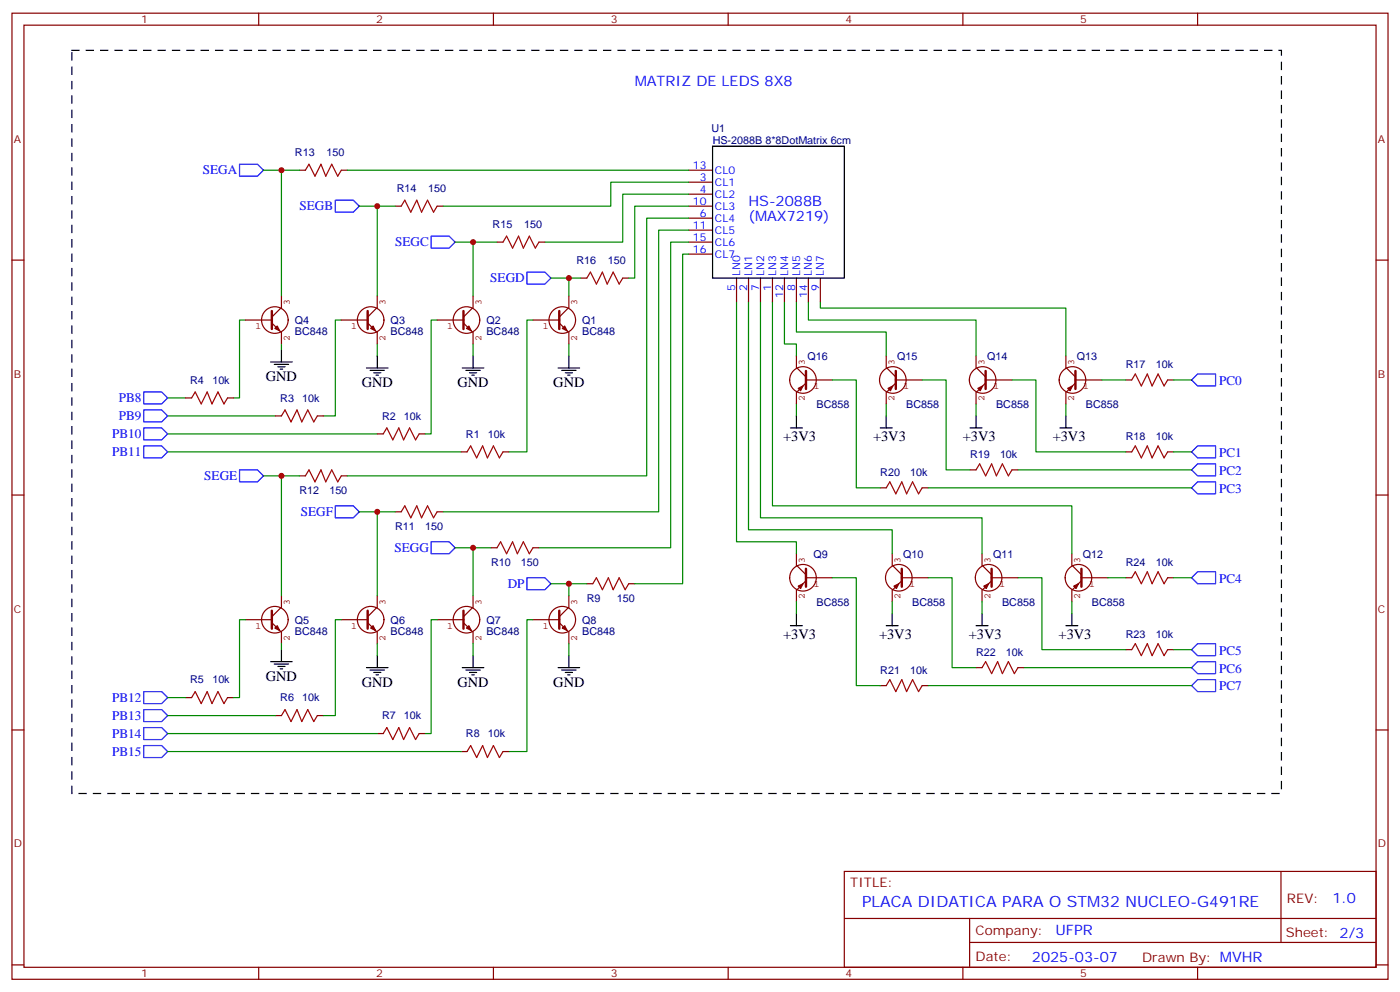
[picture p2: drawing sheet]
<svg xmlns="http://www.w3.org/2000/svg" width="412mm" height="292mm" viewBox="0 0 412 292" stroke-linecap="round" stroke-linejoin="round" font-family="sans-serif">
<g fill="none" stroke="#870000" stroke-width=".35">
<path d="M3.5 3.9h405.4v284.3h-405.4zM7.1 7.4h398.2v277.3h-398.2zM76.2 3.9v3.5M145.3 3.9v3.5M214.5 3.9v3.5M283.6 3.9v3.5M352.8 3.9v3.5M88.2 50.1h1.8M100.5 50.1h1.8M202.8 50.1h7.1M202.8 53.6h7.1M202.8 57.1h7.1"/>
<path d="M3.5 76.6h3.6M116.4 60.7h1.8M128.8 60.7h1.7M146.4 71.3h1.8M158.7 71.3h1.8M202.8 60.7h7.1M202.8 64.2h7.1M202.8 67.7h7.1M202.8 71.3h7.1M202.8 74.8h7.1M405.3 76.6h3.6M171.1 81.8h1.8"/>
<path d="M183.4 81.8h1.8M217 81.8v7.1M220.5 81.8v7.1M224 81.8v7.1M227.5 81.8v7.1M231.1 81.8v7.1M234.6 81.8v7.1M238.1 81.8v7.1M241.7 81.8v7.1M54.7 117.1h1.7M67 117.1h1.8M331.6 111.8h1.8"/>
<path d="M344 111.8h1.7M81.1 122.4h1.8M93.5 122.4h1.7M111.1 127.7h1.8M123.5 127.7h1.7M135.8 133h1.8M148.2 133h1.7M285.8 138.3h1.7M298.1 138.3h1.8M331.6 133h1.8M344 133h1.7M3.5 145.7h3.6"/>
<path d="M88.2 140.1h1.8M100.5 140.1h1.8M116.4 150.6h1.8M128.8 150.6h1.7M259.3 143.6h1.8M271.6 143.6h1.8M405.3 145.7h3.6M144.6 161.2h1.8M157 161.2h1.7M172.9 171.8h1.7M185.2 171.8h1.8M331.6 170h1.8"/>
<path d="M344 170h1.7M287.5 196.5h1.8M299.9 196.5h1.7M331.6 191.2h1.8M344 191.2h1.7M3.5 214.8h3.6M54.7 205.3h1.7M67 205.3h1.8M81.1 210.6h1.8M93.5 210.6h1.7M111.1 215.9h1.8M123.5 215.9h1.7"/>
<path d="M259.3 201.8h1.8M271.6 201.8h1.8M405.3 214.8h3.6M135.8 221.2h1.8M148.2 221.2h1.7M248.7 256.5h156.6v28.2h-156.6zM377.3 256.5v20.9M248.7 270.3h156.5M285.6 277.4h119.6M285.6 270.3v14.1M3.5 284h3.6M76.2 284.7v3.5"/>
<path d="M145.3 284.7v3.5M214.5 284.7v3.5M283.6 284.7v3.5M352.8 284.7v3.5M405.3 284h3.6"/>
</g>
<g fill="#850000" stroke="#850000" stroke-width=".35">
<path d="M165.6 184.9l.7-.8 .7 1.5z"/>
<path d="M137.4 184.9l.7-.8 .7 1.5z"/>
<path d="M109.2 184.9l.7-.8 .7 1.5z"/>
<path d="M81 184.9l.7-.8 .7 1.5z"/>
<path d="M81 96.7l.7-.7 .7 1.4z"/>
<path d="M109.2 96.7l.7-.7 .7 1.4z"/>
<path d="M137.4 96.7l.7-.7 .7 1.4z"/>
<path d="M165.6 96.7l.7-.7 .7 1.4z"/>
<path d="M235.1 172.5l1.4-.7-.7 1.4z"/>
<path d="M263.3 172.5l1.5-.7-.7 1.4z"/>
<path d="M289.8 172.5l1.4-.7-.7 1.4z"/>
<path d="M316.3 172.5l1.4-.7-.7 1.4z"/>
<path d="M314.5 114.3l1.4-.7-.7 1.4z"/>
<path d="M288 114.3l1.5-.7-.8 1.4z"/>
<path d="M261.6 114.3l1.4-.7-.7 1.4z"/>
<path d="M235.1 114.3l1.4-.7-.7 1.4z"/>
</g>
<g fill="none" stroke="#850000" stroke-width=".35">
<path d="M72.3 94.2h8M80.1 95.1l2.6 2.6M82.7 90.7l-2.6 2.6M82.9 87.1v3.6M82.9 97.7v3.5M100.5 94.2h8M108.3 95.1l2.6 2.6M110.9 90.7l-2.6 2.6M111.1 87.1v3.6M111.1 97.7v3.5M128.8 94.2h7.9M136.5 95.1l2.7 2.6"/>
<path d="M139.2 90.7l-2.7 2.6M139.3 87.1v3.6M139.3 97.7v3.5M157 94.2h7.9M164.7 95.1l2.7 2.6M167.4 90.7l-2.7 2.6M167.6 87.1v3.6M167.6 97.7v3.5M234.6 104.8v3.5M234.6 115.4v3.5M234.8 108.3l2.6 2.6M237.2 111.8h8"/>
<path d="M237.4 112.7l-2.6 2.7M261.1 104.8v3.5M261.1 115.4v3.5M261.2 108.3l2.7 2.6M263.7 111.8h7.9M263.9 112.7l-2.7 2.7M287.5 104.8v3.5M287.5 115.4v3.5M287.7 108.3l2.6 2.6M290.2 111.8h7.9M290.3 112.7l-2.6 2.7M314 104.8v3.5"/>
<path d="M314 115.4v3.5M314.1 108.3l2.7 2.6M316.6 111.8h8M316.8 112.7l-2.7 2.7M82.7 178.9l-2.6 2.6M82.9 175.3v3.6M110.9 178.9l-2.6 2.6M111.1 175.3v3.6M139.2 178.9l-2.7 2.6M139.3 175.3v3.6M167.4 178.9l-2.7 2.6M167.6 175.3v3.6"/>
<path d="M234.6 163v3.5M234.6 173.6v3.5M234.8 166.5l2.6 2.7M237.2 170h8M237.4 170.9l-2.6 2.7M262.8 163v3.5M262.8 173.6v3.5M263 166.5l2.6 2.7M265.5 170h7.9M265.6 170.9l-2.6 2.7M289.3 163v3.5M289.3 173.6v3.5"/>
<path d="M289.5 166.5l2.6 2.7M291.9 170h8M292.1 170.9l-2.6 2.7M315.7 163v3.5M315.7 173.6v3.5M315.9 166.5l2.7 2.7M318.4 170h7.9M318.6 170.9l-2.7 2.7M72.3 182.4h8M80.1 183.3l2.6 2.6M82.9 185.9v3.5M100.5 182.4h8"/>
<path d="M108.3 183.3l2.6 2.6M111.1 185.9v3.5M128.8 182.4h7.9M136.5 183.3l2.7 2.6M139.3 185.9v3.5M157 182.4h7.9M164.7 183.3l2.7 2.6M167.6 185.9v3.5"/>
<circle cx="81" cy="94.2" r="3.9"/>
<circle cx="109.2" cy="94.2" r="3.9"/>
<circle cx="137.4" cy="94.2" r="3.9"/>
<circle cx="165.6" cy="94.2" r="3.9"/>
<circle cx="236.5" cy="111.8" r="3.9"/>
<circle cx="263" cy="111.8" r="3.9"/>
<circle cx="289.5" cy="111.8" r="3.9"/>
<circle cx="315.9" cy="111.8" r="3.9"/>
<circle cx="236.5" cy="170" r="3.9"/>
<circle cx="264.8" cy="170" r="3.9"/>
<circle cx="291.2" cy="170" r="3.9"/>
<circle cx="317.7" cy="170" r="3.9"/>
<circle cx="81" cy="182.4" r="3.9"/>
<circle cx="109.2" cy="182.4" r="3.9"/>
<circle cx="137.4" cy="182.4" r="3.9"/>
<circle cx="165.6" cy="182.4" r="3.9"/>
</g>
<g fill="none" stroke="#850000" stroke-width=".71">
<path d="M80.1 91.5v5.3M108.3 91.5v5.3M136.5 91.5v5.3M164.7 91.5v5.3M237.4 109.2v5.3M263.9 109.2v5.3M290.3 109.2v5.3M316.8 109.2v5.3M80.1 179.7v5.3M108.3 179.7v5.3M136.5 179.7v5.3M164.7 179.7v5.3"/>
<path d="M237.4 167.4v5.3M265.6 167.4v5.3M292.1 167.4v5.3M318.6 167.4v5.3"/>
</g>
<g fill="none" stroke="#000" stroke-width=".35">
<path d="M209.9 43h38.8v38.8h-38.8zM79.7 106.5h6.4M80.8 107.2h4.2M81.8 107.9h2.2M82.5 108.7h.8M82.9 103v3.5M107.9 108.3h6.4M109 109h4.2M110.1 109.7h2.1M110.8 110.4h.7M111.1 104.8v3.5M136.2 108.3h6.3"/>
<path d="M137.2 109h4.3M138.3 109.7h2.1M139 110.4h.7M139.3 104.8v3.5M164.4 108.3h6.3M165.5 109h4.2M166.5 109.7h2.1M167.2 110.4h.7M167.6 104.8v3.5M232.8 125.9h3.6M234.6 122.4v3.5M259.3 125.9h3.5"/>
<path d="M261.1 122.4v3.5M285.8 125.9h3.5M287.5 122.4v3.5M312.2 125.9h3.5M314 122.4v3.5M79.7 194.7h6.4M80.8 195.4h4.2M81.8 196.1h2.2M82.5 196.8h.8M82.9 191.2v3.5M107.9 196.5h6.4M109 197.2h4.2"/>
<path d="M110.1 197.9h2.1M110.8 198.6h.7M111.1 193v3.5M136.2 196.5h6.3M137.2 197.2h4.3M138.3 197.9h2.1M139 198.6h.7M139.3 193v3.5M164.4 196.5h6.3M165.5 197.2h4.2M166.5 197.9h2.1M167.2 198.6h.7"/>
<path d="M167.6 193v3.5M232.8 184.1h3.6M234.6 180.6v3.5M261.1 184.1h3.5M262.8 180.6v3.5M287.5 184.1h3.5M289.3 180.6v3.5M314 184.1h3.5M315.7 180.6v3.5"/>
</g>
<g fill="none" stroke="#a10000" stroke-width=".35">
<path d="M90 50.1l1-1.8 1.8 3.6 1.7-3.6 1.5 3.6 1.7-3.6 1.8 3.6 1-1.8M118.2 60.7l1-1.8 1.8 3.5 1.8-3.5 1.4 3.5 1.7-3.5 1.8 3.5 1.1-1.7M148.2 71.3l1-1.8 1.8 3.5 1.8-3.5 1.4 3.5 1.7-3.5 1.8 3.5 1-1.7M172.9 81.8l1-1.7 1.8 3.5 1.7-3.5 1.5 3.5 1.7-3.5 1.8 3.5 1-1.8M56.4 117.1l1.1-1.7 1.8 3.5 1.7-3.5 1.4 3.5 1.8-3.5 1.8 3.5 1-1.8M333.4 111.8l1-1.7 1.8 3.5 1.8-3.5 1.4 3.5 1.7-3.5 1.8 3.5 1.1-1.8M82.9 122.4l1.1-1.8 1.7 3.6 1.8-3.6 1.4 3.6 1.8-3.6 1.7 3.6 1.1-1.8M112.9 127.7l1-1.8 1.8 3.6 1.8-3.6 1.4 3.6 1.7-3.6 1.8 3.6 1.1-1.8M137.6 133l1-1.8 1.8 3.6 1.8-3.6 1.4 3.6 1.7-3.6 1.8 3.6 1.1-1.8M287.5 138.3l1.1-1.8 1.7 3.6 1.8-3.6 1.4 3.6 1.8-3.6 1.7 3.6 1.1-1.8M333.4 133l1-1.8 1.8 3.6 1.8-3.6 1.4 3.6 1.7-3.6 1.8 3.6 1.1-1.8M90 140.1l1-1.8 1.8 3.5 1.7-3.5 1.5 3.5 1.7-3.5 1.8 3.5 1-1.7"/>
<path d="M118.2 150.6l1-1.7 1.8 3.5 1.8-3.5 1.4 3.5 1.7-3.5 1.8 3.5 1.1-1.8M261.1 143.6l1-1.8 1.8 3.5 1.7-3.5 1.5 3.5 1.7-3.5 1.8 3.5 1-1.7M146.4 161.2l1.1-1.7 1.7 3.5 1.8-3.5 1.4 3.5 1.8-3.5 1.7 3.5 1.1-1.8M174.6 171.8l1.1-1.8 1.7 3.6 1.8-3.6 1.4 3.6 1.8-3.6 1.7 3.6 1.1-1.8M333.4 170l1-1.7 1.8 3.5 1.8-3.5 1.4 3.5 1.7-3.5 1.8 3.5 1.1-1.8M289.3 196.5l1-1.8 1.8 3.6 1.8-3.6 1.4 3.6 1.7-3.6 1.8 3.6 1.1-1.8M333.4 191.2l1-1.8 1.8 3.6 1.8-3.6 1.4 3.6 1.7-3.6 1.8 3.6 1.1-1.8M56.4 205.3l1.1-1.7 1.8 3.5 1.7-3.5 1.4 3.5 1.8-3.5 1.8 3.5 1-1.8M82.9 210.6l1.1-1.8 1.7 3.6 1.8-3.6 1.4 3.6 1.8-3.6 1.7 3.6 1.1-1.8M112.9 215.9l1-1.8 1.8 3.6 1.8-3.6 1.4 3.6 1.7-3.6 1.8 3.6 1.1-1.8M261.1 201.8l1-1.8 1.8 3.6 1.7-3.6 1.5 3.6 1.7-3.6 1.8 3.6 1-1.8M137.6 221.2l1-1.8 1.8 3.6 1.8-3.6 1.4 3.6 1.7-3.6 1.8 3.6 1.1-1.8"/>
</g>
<g fill="none" stroke="#008700" stroke-width=".35">
<path d="M77.6 50.1h5.3M88.2 50.1h-5.3v37M102.3 50.1h100.5M202.8 57.1h-19.4v14.2h-22.9M202.8 53.6h-22.9v7.1h-49.4M105.8 60.7h5.3M116.4 60.7h-5.3v26.4M134.1 71.3h5.2M146.4 71.3h-7.1v15.8M202.8 60.7h-15.8v21.1h-1.8M202.8 64.2h-12.3v75.9h-88.2M202.8 67.7h-8.8v82.9h-63.5"/>
<path d="M202.8 71.3h-5.2v89.9h-38.9M202.8 74.8h-1.7v97h-14.1M72.3 94.2h-1.7v22.9h-1.8M100.5 94.2h-1.7v28.2h-3.6M128.8 94.2h-1.8v33.5h-1.8M157 94.2h-1.8v38.8h-5.3M162.3 81.8h5.3M171.1 81.8h-3.5v5.3M217 88.9v70.6h17.6v3.5M220.5 88.9v67h42.3v7.1M224 88.9v63.5h65.3v10.6M227.5 88.9v60h88.2v14.1"/>
<path d="M231.1 88.9v12.3h3.5v3.6M234.6 88.9v8.8h26.5v7.1M238.1 88.9v5.3h49.4v10.6M241.7 88.9v1.8h72.3v14.1M49.4 117.1h5.3M82.9 101.2v1.8M111.1 101.2v3.6M139.3 101.2v3.6M167.6 101.2v3.6M234.6 118.9v3.5M245.2 111.8h7v31.8h7.1M261.1 118.9v3.5"/>
<path d="M271.6 111.8h7.1v26.5h7.1M287.5 118.9v3.5M298.1 111.8h7.1v21.2h26.4M314 118.9v3.5M324.6 111.8h7M345.7 111.8h5.3M49.4 133h86.4M49.4 127.7h61.7M49.4 122.4h31.7M299.9 138.3h51.1M345.7 133h5.3M77.6 140.1h5.3"/>
<path d="M88.2 140.1h-5.3v35.2M105.8 150.6h5.3M116.4 150.6h-5.3v24.7M273.4 143.6h77.6M134.1 161.2h5.2M144.6 161.2h-5.3v14.1M162.3 171.8h5.3M172.9 171.8h-5.3v3.5M234.6 177.1v3.5M245.2 170h7v31.8h7.1M262.8 177.1v3.5M273.4 170h7.1v26.5h7"/>
<path d="M289.3 177.1v3.5M299.9 170h7v21.2h24.7M315.7 177.1v3.5M326.3 170h5.3M345.7 170h5.3M72.3 182.4h-1.7v22.9h-1.8M82.9 189.4v1.8M100.5 182.4h-1.7v28.2h-3.6M111.1 189.4v3.6M128.8 182.4h-1.8v33.5h-1.8M139.3 189.4v3.6M157 182.4h-1.8v38.8h-5.3"/>
<path d="M167.6 189.4v3.6M301.6 196.5h49.4M345.7 191.2h5.3M49.4 205.3h5.3M49.4 210.6h31.7M49.4 215.9h61.7M273.4 201.8h77.6M49.4 221.2h86.4"/>
</g>
<g fill="none" stroke="#00f" stroke-width=".35">
<path d="M70.6 48.3h5.2l1.8 1.8-1.8 1.8h-5.2zM98.8 58.9h5.3l1.7 1.8-1.7 1.7h-5.3zM127 69.5h5.3l1.8 1.8-1.8 1.7h-5.3zM155.2 80.1h5.3l1.8 1.7-1.8 1.8h-5.3zM42.3 115.4h5.3l1.8 1.7-1.8 1.8h-5.3zM351 111.8l1.8-1.7h5.3v3.5h-5.3zM42.3 131.2h5.3l1.8 1.8-1.8 1.8h-5.3zM42.3 125.9h5.3l1.8 1.8-1.8 1.8h-5.3zM42.3 120.6h5.3l1.8 1.8-1.8 1.8h-5.3zM70.6 138.3h5.2l1.8 1.8-1.8 1.7h-5.2zM351 133l1.8-1.8h5.3v3.6h-5.3zM351 138.3l1.8-1.8h5.3v3.6h-5.3z"/>
<path d="M98.8 148.9h5.3l1.7 1.7-1.7 1.8h-5.3zM127 159.5h5.3l1.8 1.7-1.8 1.8h-5.3zM351 143.6l1.8-1.8h5.3v3.5h-5.3zM155.2 170h5.3l1.8 1.8-1.8 1.8h-5.3zM351 170l1.8-1.7h5.3v3.5h-5.3zM351 191.2l1.8-1.8h5.3v3.6h-5.3zM351 196.5l1.8-1.8h5.3v3.6h-5.3zM42.3 203.6h5.3l1.8 1.7-1.8 1.8h-5.3zM42.3 208.8h5.3l1.8 1.8-1.8 1.8h-5.3zM42.3 214.1h5.3l1.8 1.8-1.8 1.8h-5.3zM42.3 219.4h5.3l1.8 1.8-1.8 1.8h-5.3zM351 201.8l1.8-1.8h5.3v3.6h-5.3z"/>
</g>
<path d="M21.2 14.8h356.3v218.7h-356.3z" fill="none" stroke="#000" stroke-width=".35" stroke-dasharray="2.1 2.1"/>
<g fill="#c00">
<circle cx="82.9" cy="50.1" r=".88"/>
<circle cx="111.1" cy="60.7" r=".88"/>
<circle cx="139.3" cy="71.3" r=".88"/>
<circle cx="167.6" cy="81.8" r=".88"/>
<circle cx="82.9" cy="140.1" r=".88"/>
<circle cx="111.1" cy="150.6" r=".88"/>
<circle cx="139.3" cy="161.2" r=".88"/>
<circle cx="167.6" cy="171.8" r=".88"/>
</g>
<text font-size="4.6" fill="#00f" x="254" y="267.1">PLACA DIDATICA PARA O STM32 NUCLEO-G491RE</text>
<g font-size="4.2" fill="#00f">
<text x="187" y="25.4">MATRIZ DE LEDS 8X8</text>
<text x="220.5" y="60.7">HS-2088B</text>
<text x="220.5" y="64.9">(MAX7219)</text>
<text x="392.5" y="265.7">1.0</text>
<text x="310.9" y="275.3">UFPR</text>
<text x="304" y="283.1">2025-03-07</text>
</g>
<g font-size="4.2">
<text x="78.3" y="112.2">GND</text>
<text x="106.5" y="113.9">GND</text>
<text x="134.8" y="113.9">GND</text>
<text x="163" y="113.9">GND</text>
<text x="230.7" y="129.9">+3V3</text>
<text x="257.2" y="129.9">+3V3</text>
<text x="283.6" y="129.9">+3V3</text>
<text x="310.1" y="129.9">+3V3</text>
<text x="230.7" y="188.1">+3V3</text>
<text x="258.9" y="188.1">+3V3</text>
<text x="285.4" y="188.1">+3V3</text>
<text x="311.8" y="188.1">+3V3</text>
<text x="78.3" y="200.4">GND</text>
<text x="106.5" y="202.1">GND</text>
<text x="134.8" y="202.1">GND</text>
<text x="163" y="202.1">GND</text>
</g>
<g font-size="3.9" fill="#00f">
<text x="59.8" y="51.3">SEGA</text>
<text x="88.2" y="61.9">SEGB</text>
<text x="116.4" y="72.5">SEGC</text>
<text x="144.4" y="83.1">SEGD</text>
<text x="359.1" y="113.3">PC0</text>
<text x="35" y="118.3">PB8</text>
<text x="35" y="123.6">PB9</text>
<text x="33.1" y="128.9">PB10</text>
<text x="33.1" y="134.2">PB11</text>
<text x="359.1" y="134.4">PC1</text>
<text x="60.2" y="141.3">SEGE</text>
<text x="359.1" y="139.7">PC2</text>
<text x="359.1" y="145">PC3</text>
<text x="88.6" y="151.8">SEGF</text>
<text x="116.2" y="162.4">SEGG</text>
<text x="149.6" y="173">DP</text>
<text x="359.1" y="171.5">PC4</text>
<text x="359.1" y="192.6">PC5</text>
<text x="359.1" y="197.9">PC6</text>
<text x="359.1" y="203.2">PC7</text>
<text x="33.1" y="206.5">PB12</text>
<text x="33.1" y="211.8">PB13</text>
<text x="33.1" y="217.1">PB14</text>
<text x="33.1" y="222.4">PB15</text>
</g>
<g font-size="3.9" fill="#800">
<text x="250.5" y="261.1">TITLE:</text>
<text x="379.1" y="265.7">REV:</text>
<text x="287.4" y="275.3">Company:</text>
<text x="378.7" y="275.9">Sheet: 2/3</text>
<text x="287.4" y="282.9">Date:</text>
<text x="336.4" y="283">Drawn By: MVHR</text>
</g>
<g font-size="3.2" fill="#800">
<text x="41.6" y="6.9">1</text>
<text x="110.8" y="6.9">2</text>
<text x="179.9" y="6.9">3</text>
<text x="249.1" y="6.9">4</text>
<text x="318.2" y="6.9">5</text>
<text x="4.1" y="42">A</text>
<text x="405.9" y="42">A</text>
<text x="4.1" y="111.1">B</text>
<text x="405.9" y="111.1">B</text>
<text x="4.1" y="180.3">C</text>
<text x="405.9" y="180.3">C</text>
<text x="4.1" y="249.4">D</text>
<text x="405.9" y="249.4">D</text>
<text x="41.6" y="287.7">1</text>
<text x="110.8" y="287.7">2</text>
<text x="179.9" y="287.7">3</text>
<text x="249.1" y="287.7">4</text>
<text x="318.2" y="287.7">5</text>
</g>
<g font-size="3.2" fill="#000080">
<text x="209.6" y="38.9">U1</text>
<text x="86.9" y="46">R13</text>
<text x="96.2" y="46">150</text>
<text x="209.9" y="42.4">HS-2088B 8*8DotMatrix 6cm</text>
<text x="116.9" y="56.6">R14</text>
<text x="126.2" y="56.6">150</text>
<text x="145.1" y="67.1">R15</text>
<text x="154.4" y="67.1">150</text>
<text x="169.8" y="77.7">R16</text>
<text x="179.1" y="77.7">150</text>
<text x="86.9" y="95.4">Q4</text>
<text x="115.1" y="95.4">Q3</text>
<text x="143.3" y="95.4">Q2</text>
<text x="171.5" y="95.4">Q1</text>
<text x="86.9" y="98.6">BC848</text>
<text x="115.1" y="98.6">BC848</text>
<text x="143.3" y="98.6">BC848</text>
<text x="171.5" y="98.6">BC848</text>
<text x="237.8" y="105.9">Q16</text>
<text x="264.3" y="105.9">Q15</text>
<text x="290.8" y="105.9">Q14</text>
<text x="317.2" y="105.9">Q13</text>
<text x="56" y="113">R4</text>
<text x="62.6" y="113">10k</text>
<text x="331.6" y="108.3">R17</text>
<text x="340.4" y="108.3">10k</text>
<text x="82.6" y="118.3">R3</text>
<text x="89" y="118.3">10k</text>
<text x="112.5" y="123.5">R2</text>
<text x="119" y="123.5">10k</text>
<text x="240.5" y="120">BC858</text>
<text x="267" y="120">BC858</text>
<text x="293.4" y="120">BC858</text>
<text x="319.9" y="120">BC858</text>
<text x="137.2" y="128.8">R1</text>
<text x="143.7" y="128.8">10k</text>
<text x="331.6" y="129.5">R18</text>
<text x="340.4" y="129.5">10k</text>
<text x="285.8" y="134.8">R19</text>
<text x="294.6" y="134.8">10k</text>
<text x="259.3" y="140.1">R20</text>
<text x="268.1" y="140.1">10k</text>
<text x="88.2" y="145.3">R12</text>
<text x="97" y="145.3">150</text>
<text x="116.4" y="155.9">R11</text>
<text x="125.2" y="155.9">150</text>
<text x="144.6" y="166.5">R10</text>
<text x="153.5" y="166.5">150</text>
<text x="239.6" y="164.1">Q9</text>
<text x="266.1" y="164.1">Q10</text>
<text x="292.5" y="164.1">Q11</text>
<text x="319" y="164.1">Q12</text>
<text x="331.6" y="166.5">R24</text>
<text x="340.4" y="166.5">10k</text>
<text x="172.9" y="177.1">R9</text>
<text x="181.7" y="177.1">150</text>
<text x="240.5" y="178.2">BC858</text>
<text x="268.7" y="178.2">BC858</text>
<text x="295.2" y="178.2">BC858</text>
<text x="321.6" y="178.2">BC858</text>
<text x="86.9" y="183.6">Q5</text>
<text x="115.1" y="183.6">Q6</text>
<text x="143.3" y="183.6">Q7</text>
<text x="171.5" y="183.6">Q8</text>
<text x="86.9" y="186.8">BC848</text>
<text x="115.1" y="186.8">BC848</text>
<text x="143.3" y="186.8">BC848</text>
<text x="171.5" y="186.8">BC848</text>
<text x="331.6" y="187.7">R23</text>
<text x="340.4" y="187.7">10k</text>
<text x="287.5" y="193">R22</text>
<text x="296.3" y="193">10k</text>
<text x="56" y="201.2">R5</text>
<text x="62.6" y="201.2">10k</text>
<text x="259.3" y="198.3">R21</text>
<text x="268.1" y="198.3">10k</text>
<text x="82.6" y="206.4">R6</text>
<text x="89" y="206.4">10k</text>
<text x="112.5" y="211.7">R7</text>
<text x="119" y="211.7">10k</text>
<text x="137.2" y="217">R8</text>
<text x="143.7" y="217">10k</text>
</g>
<g font-size="3.2" fill="#00f">
<text x="204.1" y="49.7">13</text>
<text x="206.1" y="53.3">3</text>
<text x="210.6" y="51.2">CL0</text>
<text x="206.1" y="56.8">4</text>
<text x="210.6" y="54.7">CL1</text>
<text x="210.6" y="58.2">CL2</text>
<text x="204.1" y="60.3">10</text>
<text x="206.1" y="63.9">6</text>
<text x="210.6" y="61.7">CL3</text>
<text x="210.6" y="65.3">CL4</text>
<text x="204.1" y="67.4">11</text>
<text x="204.1" y="70.9">15</text>
<text x="210.6" y="68.8">CL5</text>
<text x="204.1" y="74.4">16</text>
<text x="210.6" y="72.3">CL6</text>
<text x="210.6" y="75.8">CL7</text>
<text x="218" y="81.1" transform="rotate(-90 218 81.1)">LN0</text>
<text x="221.5" y="81.1" transform="rotate(-90 221.5 81.1)">LN1</text>
<text x="225.1" y="81.1" transform="rotate(-90 225.1 81.1)">LN2</text>
<text x="228.6" y="81.1" transform="rotate(-90 228.6 81.1)">LN3</text>
<text x="232.1" y="81.1" transform="rotate(-90 232.1 81.1)">LN4</text>
<text x="235.7" y="81.1" transform="rotate(-90 235.7 81.1)">LN5</text>
<text x="239.2" y="81.1" transform="rotate(-90 239.2 81.1)">LN6</text>
<text x="242.7" y="81.1" transform="rotate(-90 242.7 81.1)">LN7</text>
<text x="216.6" y="85.6" transform="rotate(-90 216.6 85.6)">5</text>
<text x="220.1" y="85.6" transform="rotate(-90 220.1 85.6)">2</text>
<text x="223.7" y="85.6" transform="rotate(-90 223.7 85.6)">7</text>
<text x="227.2" y="85.6" transform="rotate(-90 227.2 85.6)">1</text>
<text x="230.7" y="87.6" transform="rotate(-90 230.7 87.6)">12</text>
<text x="234.2" y="85.6" transform="rotate(-90 234.2 85.6)">8</text>
<text x="237.8" y="87.6" transform="rotate(-90 237.8 87.6)">14</text>
<text x="241.3" y="85.6" transform="rotate(-90 241.3 85.6)">9</text>
</g>
<g font-size="2.8" fill="#840000">
<text x="85.4" y="89.7" transform="rotate(-90 85.4 89.7)">3</text>
<text x="113.6" y="89.7" transform="rotate(-90 113.6 89.7)">3</text>
<text x="141.8" y="89.7" transform="rotate(-90 141.8 89.7)">3</text>
<text x="170" y="89.7" transform="rotate(-90 170 89.7)">3</text>
<text x="75.3" y="96.8">1</text>
<text x="85.4" y="100.3" transform="rotate(-90 85.4 100.3)">2</text>
<text x="103.5" y="96.8">1</text>
<text x="113.6" y="100.3" transform="rotate(-90 113.6 100.3)">2</text>
<text x="131.7" y="96.8">1</text>
<text x="141.8" y="100.3" transform="rotate(-90 141.8 100.3)">2</text>
<text x="159.9" y="96.8">1</text>
<text x="170" y="100.3" transform="rotate(-90 170 100.3)">2</text>
<text x="237.1" y="107.4" transform="rotate(-90 237.1 107.4)">3</text>
<text x="263.5" y="107.4" transform="rotate(-90 263.5 107.4)">3</text>
<text x="290" y="107.4" transform="rotate(-90 290 107.4)">3</text>
<text x="316.4" y="107.4" transform="rotate(-90 316.4 107.4)">3</text>
<text x="237.1" y="118" transform="rotate(-90 237.1 118)">2</text>
<text x="239.7" y="114.5">1</text>
<text x="263.5" y="118" transform="rotate(-90 263.5 118)">2</text>
<text x="266.2" y="114.5">1</text>
<text x="290" y="118" transform="rotate(-90 290 118)">2</text>
<text x="292.6" y="114.5">1</text>
<text x="316.4" y="118" transform="rotate(-90 316.4 118)">2</text>
<text x="319.1" y="114.5">1</text>
<text x="237.1" y="165.6" transform="rotate(-90 237.1 165.6)">3</text>
<text x="265.3" y="165.6" transform="rotate(-90 265.3 165.6)">3</text>
<text x="291.7" y="165.6" transform="rotate(-90 291.7 165.6)">3</text>
<text x="318.2" y="165.6" transform="rotate(-90 318.2 165.6)">3</text>
<text x="239.7" y="172.7">1</text>
<text x="267.9" y="172.7">1</text>
<text x="294.4" y="172.7">1</text>
<text x="320.8" y="172.7">1</text>
<text x="85.4" y="177.9" transform="rotate(-90 85.4 177.9)">3</text>
<text x="113.6" y="177.9" transform="rotate(-90 113.6 177.9)">3</text>
<text x="141.8" y="177.9" transform="rotate(-90 141.8 177.9)">3</text>
<text x="170" y="177.9" transform="rotate(-90 170 177.9)">3</text>
<text x="237.1" y="176.2" transform="rotate(-90 237.1 176.2)">2</text>
<text x="265.3" y="176.2" transform="rotate(-90 265.3 176.2)">2</text>
<text x="291.7" y="176.2" transform="rotate(-90 291.7 176.2)">2</text>
<text x="318.2" y="176.2" transform="rotate(-90 318.2 176.2)">2</text>
<text x="75.3" y="185">1</text>
<text x="103.5" y="185">1</text>
<text x="131.7" y="185">1</text>
<text x="159.9" y="185">1</text>
<text x="85.4" y="188.5" transform="rotate(-90 85.4 188.5)">2</text>
<text x="113.6" y="188.5" transform="rotate(-90 113.6 188.5)">2</text>
<text x="141.8" y="188.5" transform="rotate(-90 141.8 188.5)">2</text>
<text x="170" y="188.5" transform="rotate(-90 170 188.5)">2</text>
</g>
</svg>
